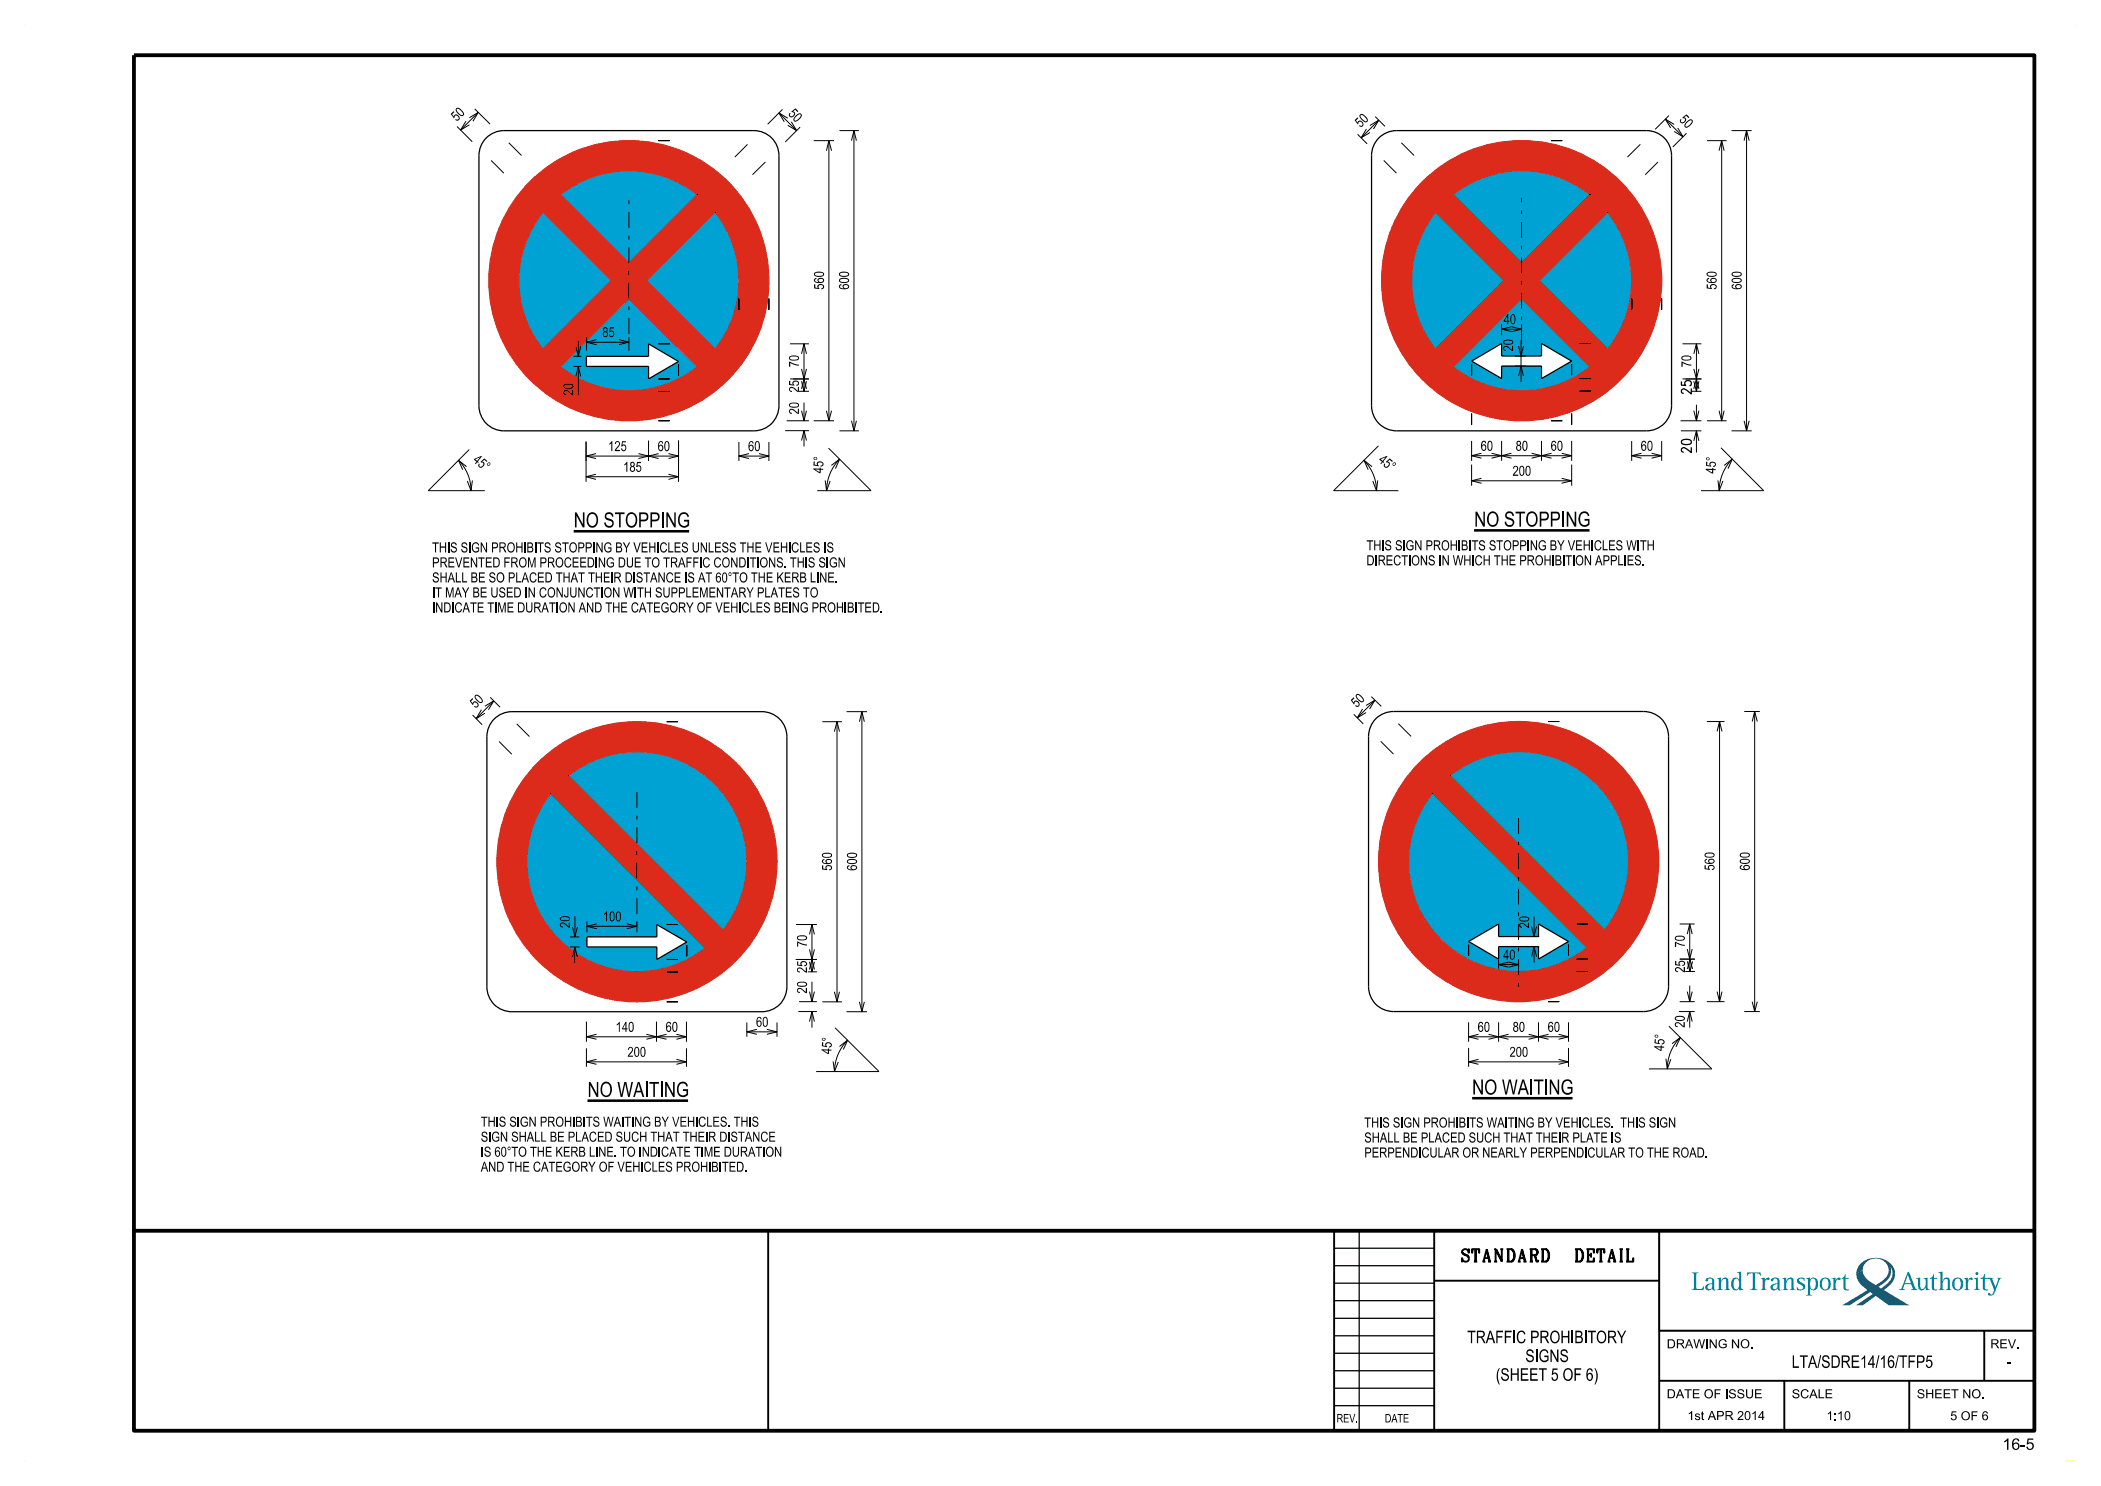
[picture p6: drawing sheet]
<svg xmlns="http://www.w3.org/2000/svg" width="420mm" height="297mm" viewBox="0 0 420 297" stroke-linecap="round" stroke-linejoin="round" font-family="sans-serif">
<g fill="#dc2a1b">
<path d="M97.7 56.1a28 28 0 0 0 56 0 28 28 0 0 0-56 0zM108.5 42.4l13.7 13.7-13.7 13.7a21.9 21.9 0 0 1 0-27.4zM129.3 56.1l13.6-13.7a22.1 22.1 0 0 1 0 27.4zM112 73.3l13.7-13.6 13.7 13.6a21.9 21.9 0 0 1-27.4 0zM112 38.9a22.1 22.1 0 0 1 27.4 0l-13.7 13.7z" fill-rule="evenodd"/>
<path d="M276.2 56.1a28 28 0 0 0 56 0 28 28 0 0 0-56 0zM286.9 42.4l13.7 13.7-13.7 13.7a22.1 22.1 0 0 1 0-27.4zM307.7 56.1l13.7-13.7a21.9 21.9 0 0 1 0 27.4zM290.5 73.3l13.7-13.6 13.7 13.6a21.9 21.9 0 0 1-27.4 0zM290.5 38.9a22.1 22.1 0 0 1 27.4 0l-13.7 13.7z" fill-rule="evenodd"/>
<path d="M99.3 172.2a28 28 0 0 0 56 0 28 28 0 0 0-56 0zM113.6 155a22 22 0 0 1 29.3 1.7 22 22 0 0 1 1.6 29.2zM110.1 158.5l30.9 30.9a22 22 0 0 1-29.2-1.6 22 22 0 0 1-1.7-29.3z" fill-rule="evenodd"/>
<path d="M275.6 172.2a28 28 0 0 0 56 0 28 28 0 0 0-56 0zM286.3 158.5l31 30.9a22 22 0 0 1-29.3-1.7 22 22 0 0 1-1.7-29.2zM289.9 155a22 22 0 0 1 29.2 1.6 22 22 0 0 1 1.7 29.3z" fill-rule="evenodd"/>
</g>
<g fill="#00a2d3">
<path d="M112 38.9a22.1 22.1 0 0 1 27.4 0l-13.7 13.7z" fill-rule="evenodd"/>
<path d="M129.3 56.1l13.6-13.7a22.1 22.1 0 0 1 0 27.4z" fill-rule="evenodd"/>
<path d="M108.5 42.4l13.7 13.7-13.7 13.7a21.9 21.9 0 0 1 0-27.4z" fill-rule="evenodd"/>
<path d="M112 73.3a21.9 21.9 0 0 0 27.4 0l-13.7-13.6zM117.2 71.2h12.4v-2.5l6 3.5-6 3.5v-2.5h-12.4z" fill-rule="evenodd"/>
<path d="M290.5 38.9a22.1 22.1 0 0 1 27.4 0l-13.7 13.7z" fill-rule="evenodd"/>
<path d="M307.7 56.1l13.7-13.7a21.9 21.9 0 0 1 0 27.4z" fill-rule="evenodd"/>
</g>
<path d="M290.5 73.3h.1" fill="none" stroke="#00a2d3" stroke-width=".25"/>
<g fill="#00a2d3">
<path d="M290.5 73.3a21.9 21.9 0 0 0 27.4 0l-13.7-13.6zM294.2 72.2l6-3.6v2.6h8v-2.6l6 3.6-6 3.5v-2.5h-8v2.5z" fill-rule="evenodd"/>
<path d="M286.9 42.4l13.7 13.7-13.7 13.7a22.1 22.1 0 0 1 0-27.4z" fill-rule="evenodd"/>
<path d="M289.9 155a22 22 0 0 1 29.2 1.6 22 22 0 0 1 1.7 29.3z" fill-rule="evenodd"/>
<path d="M303.6 175.7l13.7 13.7a22 22 0 0 1-13.7 4.8v-5h4v2.5l5.9-3.5-5.9-3.5v2.5h-4z" fill-rule="evenodd"/>
<path d="M286.3 158.5l17.3 17.2v11.5h-4v-2.5l-6 3.5 6 3.5v-2.5h4v5a22 22 0 0 1-19.8-12.5 22 22 0 0 1 2.5-23.2z" fill-rule="evenodd"/>
<path d="M113.6 155a22 22 0 0 1 29.3 1.7 22 22 0 0 1 1.6 29.2z" fill-rule="evenodd"/>
<path d="M110.1 158.5a22 22 0 0 0 1.7 29.3 22 22 0 0 0 29.2 1.6zM117.3 187.3h14v-2.5l6 3.5-6 3.5v-2.5h-14z" fill-rule="evenodd"/>
</g>
<path d="M26.8 11h379.9v275h-379.9zM26.8 246h379.9" fill="none" stroke="#000" stroke-width=".76" stroke-linecap="butt"/>
<path d="M153.6 246v40M266.7 246v40M286.7 256h45M286.7 246v40M331.7 246v40M331.7 266h75M331.7 276h75M356.7 276v10M381.7 276v10M396.7 266v10" fill="none" stroke="#000" stroke-width=".38"/>
<path d="M5 5h.1M414.9 5h.1M5 292h.1M415 292h-1.9" fill="none" stroke="#ff0" stroke-width=".2"/>
<path d="M266.7 260h20M266.7 256.5h20M266.7 253h20M266.7 249.5h20M271.7 246v40M331.7 246h75v20h-75zM266.7 277.5h20M266.7 274h20M266.7 270.5h20M266.7 267h20M266.7 263.5h20M266.7 280.9h20" fill="none" stroke="#000" stroke-width=".25"/>
<g fill="#008c95">
<path d="M338.2 254.3h1.4l-.3 .1-.2 .3v2.8l.1 .1h.9l.2-.1 .2-.4h.1v.7h-2.4l.4-.3v-2.8l-.1-.3z" fill-rule="evenodd"/>
<path d="M341 255.6l-.1 .3 .2 .2 .3-.1 .2-.5h.3l.3 .2 .1 .8-.6 .1a.71 .71 0 0 0-.8 .5 .71 .71 0 0 0 .5 .9 .71 .71 0 0 0 .9-.5l.2 .4 .6-.1-.4-.2-.1-1.9-.5-.4-.6 .1zM341.5 256.9l.8-.2v.5l-.2 .4-.5 .1-.2-.2-.1-.4z" fill-rule="evenodd"/>
<path d="M343.2 255.5l.8-.2v.7l.5-.6h.8l.2 .5v1.7l.4 .2h-1.2l.4-.3v-1.6l-.2-.3h-.3l-.3 .3-.3 .6v1l.4 .3h-1.2l.4-.2v-1.8z" fill-rule="evenodd"/>
<path d="M347.3 254.3l.8-.2v3.4l.4 .3-.8 .1-.1-.4-.1 .3-.4 .1a1.35 1.35 0 0 1-.8-2.2l.3-.3 .5-.1 .6 .5v-1.2zM346.9 255.6l-.3 .5v1.2a.51 .51 0 0 0 .7 .4 .51 .51 0 0 0 .3-.7l-.1-1.2-.3-.3z" fill-rule="evenodd"/>
<path d="M349.3 254.3h2.7v.7h-.1l-.3-.4-.8-.1v2.9l.2 .3 .4 .1h-1.6l.4-.1 .2-.2v-3l-.8 .1-.2 .4h-.1z" fill-rule="evenodd"/>
<path d="M352 255.5l.8-.2v.6l.5-.5h.4l-.1 .4-.5-.1-.3 .5v1.4l.4 .2h-1.2l.4-.2v-1.9z" fill-rule="evenodd"/>
<path d="M354.2 255.5l.9-.2 .5 .3 .1 2 .4 .2-.5 .1-.3-.4-.4 .4h-.5l-.4-.4a.92 .92 0 0 1 1.1-1h.2v-.6l-.2-.4h-.5l-.3 .6a.28 .28 0 0 1-.3-.2 .28 .28 0 0 1 .2-.4zM354.6 256.8l-.2 .3 .1 .4 .1 .2 .5-.1 .2-.4v-.5z" fill-rule="evenodd"/>
<path d="M356.3 255.5l.8-.2v.7l.3-.4 .3-.2h.7l.2 .5v1.6l.4 .3h-1.2l.3-.3v-1.7l-.1-.2h-.4l-.2 .3-.3 .6v1l.4 .3h-1.2l.4-.2v-1.9z" fill-rule="evenodd"/>
<path d="M359.3 255.7l.6-.4 .8 .1 .1 .6-.6-.5h-.4l-.2 .3 .2 .4 .8 .4 .3 .3v.5l-.4 .4-.4 .1-.9-.1v-.6l.6 .5h.4l.3-.3-.2-.4-1-.6z" fill-rule="evenodd"/>
<path d="M361 255.5l.4 .3v2.9l-.4 .3h1.3l-.5-.4v-1.1l.3 .3 .3 .1a1.35 1.35 0 0 0 .8-2.2l-.6-.4-.4 .1-.3 .3-.1-.4zM362.1 255.7l.1-.1a.79 .79 0 0 1 .8 1.1l-.2 .8a.52 .52 0 0 1-.7 .1 .52 .52 0 0 1-.2-.6v-.9z" fill-rule="evenodd"/>
<path d="M364.2 255.5l.7-.2a1.15 1.15 0 0 1 1.1 1.3h-.5l-.1-.8a.65 .65 0 0 0-.9-.1 .65 .65 0 0 0-.3 .8v.1h-.4l.1-.6z" fill-rule="evenodd"/>
<path d="M363.8 256.6h.4l.2 .8a.64 .64 0 0 0 .8 .2 .64 .64 0 0 0 .3-.8v-.2h.5l-.1 .6-.2 .4a1.11 1.11 0 0 1-1.3 .2 1.11 1.11 0 0 1-.6-1.2z" fill-rule="evenodd"/>
<path d="M366.1 255.5l.9-.2v.6l.2-.4 .4-.2a.29 .29 0 0 1 .3 .5 .28 .28 0 0 1-.5-.1l-.3 .2-.1 .5v1.2l.4 .2h-1.3l.4-.2v-1.9z" fill-rule="evenodd"/>
<path d="M368.8 254.6h.1v.8h.6v.2h-.6v1.8l.2 .3h.5v.2h-.6a.59 .59 0 0 1-.5-.8v-1.5h-.3v-.2l.5-.2z" fill-rule="evenodd"/>
<path d="M381.4 254.2l-1.2 3.2-.6 .4h1.2l-.4-.2 .3-.9h1.4l.3 .9-.4 .2h1.4l-.6-.6-1.2-3zM381.4 254.8l.6 1.7h-1.2z" fill-rule="evenodd"/>
<path d="M383 255.5l.9-.2v1.9l.2 .4h.3l.4-.3 .2-.6-.1-1-.4-.2 .8-.2v2.1l.5 .4-.8 .1v-.6l-.6 .6-.7-.1-.3-.6v-1.4z" fill-rule="evenodd"/>
<path d="M386.5 254.6h.1v.8h.7v.2h-.7v1.9l.3 .2h.4l-.1 .2-.7-.1-.3-.3v-1.9h-.4v-.2l.5-.2z" fill-rule="evenodd"/>
<path d="M387.5 254.3l.8-.2v1.9l.6-.6 .4-.1 .4 .2 .1 2.1 .4 .2h-1.3l.5-.3v-1.6l-.2-.3h-.3l-.3 .3-.3 .6v1.1l.4 .2h-1.2l.4-.2v-3z" fill-rule="evenodd"/>
<path d="M390.2 256.6h.5l.1 .8a.64 .64 0 0 0 .9 .2 .64 .64 0 0 0 .3-.8v-.2h.5l-.1 .6-.3 .4a1.11 1.11 0 0 1-1.3 .2 1.11 1.11 0 0 1-.6-1.2z" fill-rule="evenodd"/>
<path d="M390.6 255.7l.2-.3 .5-.1a1.15 1.15 0 0 1 1.2 1.3h-.5l-.2-.8a.62 .62 0 0 0-.7-.2 .62 .62 0 0 0-.4 .7v.3h-.5l.1-.6z" fill-rule="evenodd"/>
<path d="M392.6 255.5l.8-.2v.6l.2-.4 .5-.2a.27 .27 0 0 1 .2 .5 .27 .27 0 0 1-.5-.1l-.2 .2-.2 .5v1.2l.4 .2h-1.2l.4-.2v-1.9z" fill-rule="evenodd"/>
<path d="M394.6 255.5l.8-.2v2.3l.4 .2h-1.2l.4-.3v-1.7z" fill-rule="evenodd"/>
<path d="M396.6 254.6h.2v.8h1.2v.2h-1.2v1.9l.3 .2h.3l-.1 .2-.8-.2-.2-2.1h-.4v-.2l.6-.2z" fill-rule="evenodd"/>
<path d="M397.4 255.4l1.1 .1a.27 .27 0 0 0-.2 .2 .27 .27 0 0 0 .1 .3l.5 1.2 .6-1.5-.3-.3h1l-.5 .4-1.2 2.9-.4 .3-.5-.1-.2-.2 .1-.3a.28 .28 0 0 1 .3 .1 .28 .28 0 0 1 .1 .2l.4-.1 .3-.8-.8-2.1-.4-.1z" fill-rule="evenodd"/>
<circle cx="395.2" cy="254.5" r=".31"/>
</g>
<g fill="#171c8f">
<path d="M371.1 254.6l1.3-.7a3.6 3.6 0 0 0 2.7 2.9l.4-.3a3.4 3.4 0 0 0 2.1-2.6l.4 .2a3.7 3.7 0 0 1-2.2 2.9l-.3 .2 .5 .3 .8-.5a3 3 0 0 0 1.5-2.4h.5a4 4 0 0 1-2.2 3.2l5 3.1h-4l-2.6-1.9-2.6 1.9h-1.3l3.3-2.3-.5-.4-4.2 2.7h-1.4l5-3.1-.2-.2a3.8 3.8 0 0 1-2-3z" fill-rule="evenodd"/>
<path d="M372.1 252.4a4.3 4.3 0 0 1 6.6 1.4l.1 .8h-.5l-.1-.8-.3-.6 .1 .9-.4-.2a2.63 2.63 0 0 0-2.6-2.4 2.63 2.63 0 0 0-2.6 2.4l-1.3 .7 .3-1.3z" fill-rule="evenodd"/>
</g>
<g fill="none" stroke="#dc2a1b" stroke-width=".25">
<path d="M112 38.9a22.1 22.1 0 0 1 27.4 0l-13.7 13.7zM290.5 38.9a22.1 22.1 0 0 1 27.4 0l-13.7 13.7zM108.5 42.4l13.7 13.7-13.7 13.7a21.9 21.9 0 0 1 0-27.4zM129.3 56.1l13.6-13.7a22.1 22.1 0 0 1 0 27.4zM286.9 42.4l13.7 13.7-13.7 13.7a22.1 22.1 0 0 1 0-27.4zM307.7 56.1l13.7-13.7a21.9 21.9 0 0 1 0 27.4zM112 73.3l13.7-13.6 13.7 13.6a21.9 21.9 0 0 1-27.4 0zM290.5 73.3l13.7-13.6 13.7 13.6a21.9 21.9 0 0 1-27.4 0zM110.1 158.5l30.9 30.9a22 22 0 0 1-29.2-1.6 22 22 0 0 1-1.7-29.3zM113.6 155a22 22 0 0 1 29.3 1.7 22 22 0 0 1 1.6 29.2zM286.3 158.5l31 30.9a22 22 0 0 1-29.3-1.7 22 22 0 0 1-1.7-29.2zM289.9 155a22 22 0 0 1 29.2 1.6 22 22 0 0 1 1.7 29.3z"/>
<circle cx="125.7" cy="56.1" r="28"/>
<circle cx="304.2" cy="56.1" r="28"/>
<circle cx="127.3" cy="172.2" r="28"/>
<circle cx="303.6" cy="172.2" r="28"/>
</g>
<path d="M97.2 27.6l1.4-1 1-.4 1.1-.1h50a5 5 0 0 1 5 5v50a5 5 0 0 1-5 5h-50a5 5 0 0 1-5-5v-50l.3-1.7 .5-1zM275.6 27.6l.9-.7 1-.5 1.7-.3h50a5 5 0 0 1 5 5v50a5 5 0 0 1-5 5h-50a5 5 0 0 1-5-5v-50l.3-1.7 .4-1zM117.2 71.2h12.4v-2.5l6 3.5-6 3.5v-2.5h-12.4zM294.2 72.2l6-3.6v2.6h8v-2.6l6 3.6-6 3.5v-2.5h-8v2.5zM336.1 76.2v.8h.9a.61 .61 0 0 1 0-.8 .61 .61 0 0 1 .9 0 .61 .61 0 0 1 0 .8l-.2 .1M338.1 77.6v1.1l-1-.7a.59 .59 0 0 0-1 0l.1 .5 .4 .1M336.2 88a1.79 1.79 0 0 1 1.8 0l.1 .4a.9 .9 0 0 1-1.1 .5l-.8-.3zM338.1 89.4v1l-1-.7a.59 .59 0 0 0-1 .1l.1 .4 .4 .2M98.8 143.7l.9-.7 1-.5 1.6-.3h50a5 5 0 0 1 5 5v50a4.9 4.9 0 0 1-5 5h-50a4.9 4.9 0 0 1-5-5v-50l.3-1.6 .5-1zM275 143.6l.9-.6 1-.5 1.7-.3h50a4.9 4.9 0 0 1 5 5v50a4.9 4.9 0 0 1-5 5h-50a4.9 4.9 0 0 1-5-5v-50l.3-1.7 .4-1zM117.3 187.3h14v-2.5l6 3.5-6 3.5v-2.5h-14zM293.6 188.2l6-3.5v2.5h8v-2.5l5.9 3.5-5.9 3.5v-2.5h-8v2.5z" fill="none" stroke="#000" stroke-width=".25"/>
<g fill="#000">
<path d="M139.3 38.8h.2v.2h-.2z" fill-rule="evenodd"/>
<path d="M317.8 38.8h.1v.2h-.1z" fill-rule="evenodd"/>
<path d="M142.8 42.3h.2v.2h-.2z" fill-rule="evenodd"/>
<path d="M162.8 55.7l-.1 .3a1.28 1.28 0 0 0 2 .2 .63 .63 0 0 0-.6-.7 .63 .63 0 0 0-.6 .7l.2 .2a.47 .47 0 0 1-.5 0 .47 .47 0 0 1-.2-.6l.2-.1v-.1zM163.8 55.8a.43 .43 0 0 1 .5-.1 .43 .43 0 0 1 .2 .5 .42 .42 0 0 1-.6 .2 .42 .42 0 0 1-.1-.6z" fill-rule="evenodd"/>
<path d="M162.8 54.6a.59 .59 0 0 0 .7 .7h.6a.52 .52 0 0 0 .6-.4 .52 .52 0 0 0-.6-.6h-.7zM162.9 54.7a1.77 1.77 0 0 1 1.6 0v.1a1.2 1.2 0 0 1-1.6 0z" fill-rule="evenodd"/>
<path d="M162.7 56.8h.3v.7l.5 .1a.65 .65 0 0 1 .4-.9 .65 .65 0 0 1 .8 .4l-.1 .6-.4 .1v-.2l.3-.2a.42 .42 0 0 0-.5-.5 .42 .42 0 0 0-.3 .6l.1 .3-1.1-.2z" fill-rule="evenodd"/>
<path d="M167.9 56.9l-.2 .5a1.46 1.46 0 0 0 2 0 .63 .63 0 0 0-.6-.6 .63 .63 0 0 0-.6 .7l.2 .1a.46 .46 0 0 1-.5 0 .46 .46 0 0 1-.2-.5l.2-.1v-.2zM168.7 57.2a.42 .42 0 0 1 .5-.3 .42 .42 0 0 1 .2 .6 .45 .45 0 0 1-.5 .1 .45 .45 0 0 1-.2-.4z" fill-rule="evenodd"/>
<path d="M167.9 55.7a.48 .48 0 0 0-.1 .6 .48 .48 0 0 0 .5 .2 1.09 1.09 0 0 0 1.5-.4 1.41 1.41 0 0 0-1.9-.4zM168 55.9a1.37 1.37 0 0 1 1.5 .2 1.2 1.2 0 0 1-1.6 0z" fill-rule="evenodd"/>
<path d="M167.8 54.6a.57 .57 0 0 0 .1 .6 .57 .57 0 0 0 .6 .1h.6a.52 .52 0 0 0 .7-.4 .52 .52 0 0 0-.7-.6h-.9zM168.1 54.6a1.35 1.35 0 0 1 1.4 .2 1.2 1.2 0 0 1-1.6 0z" fill-rule="evenodd"/>
<path d="M321.3 42.3h.2v.2h-.2z" fill-rule="evenodd"/>
<path d="M341.3 55.7l-.2 .3a1.28 1.28 0 0 0 2.1 .2 .63 .63 0 0 0-.7-.7 .63 .63 0 0 0-.6 .7l.2 .2a.47 .47 0 0 1-.5 0 .47 .47 0 0 1-.1-.6l.2-.1v-.1zM342.2 55.8a.43 .43 0 0 1 .5-.1 .43 .43 0 0 1 .2 .5 .42 .42 0 0 1-.5 .2 .42 .42 0 0 1-.2-.6z" fill-rule="evenodd"/>
<path d="M341.2 54.6a.6 .6 0 0 0 .1 .6 .6 .6 0 0 0 .7 .1h.5a.52 .52 0 0 0 .7-.4 .52 .52 0 0 0-.6-.6h-.8zM341.4 54.7a1.77 1.77 0 0 1 1.6 0v.1a1.24 1.24 0 0 1-1.7 0z" fill-rule="evenodd"/>
<path d="M341.2 56.8h.2v.7l.5 .1a.64 .64 0 0 1 .3-.8 .64 .64 0 0 1 .9 .2l.1 .5-.6 .3v-.2l.3-.1a.4 .4 0 0 0-.4-.6 .4 .4 0 0 0-.3 .7v.2l-1-.2z" fill-rule="evenodd"/>
<path d="M346.3 56.9l-.2 .4a1.17 1.17 0 0 0 1.7 .5 .55 .55 0 0 0 .3-.8 .55 .55 0 0 0-.8-.2 .45 .45 0 0 0-.4 .3 .45 .45 0 0 0 .2 .5 .47 .47 0 0 1-.5 0 .47 .47 0 0 1-.1-.5l.2-.1-.1-.2zM347.1 57.2a.45 .45 0 0 1 .5-.2 .45 .45 0 0 1 .3 .4 .47 .47 0 0 1-.5 .2 .47 .47 0 0 1-.3-.4z" fill-rule="evenodd"/>
<path d="M346.3 55.7a.48 .48 0 0 0-.1 .6 .48 .48 0 0 0 .6 .2 .95 .95 0 0 0 1.4-.6 1.66 1.66 0 0 0-1.9-.2zM346.4 55.9a1.37 1.37 0 0 1 1.6 .2 1.2 1.2 0 0 1-1.6 0z" fill-rule="evenodd"/>
<path d="M346.2 54.6a.57 .57 0 0 0 .1 .6 .57 .57 0 0 0 .6 .1h.6a.52 .52 0 0 0 .7-.4 .52 .52 0 0 0-.6-.6h-.8zM346.5 54.6l1.2-.1 .3 .3a1.2 1.2 0 0 1-1.6 0z" fill-rule="evenodd"/>
<path d="M112.8 76.9a.53 .53 0 0 0-.1 .7 .53 .53 0 0 0 .7 .1h.6a.54 .54 0 0 0 .7-.6 .54 .54 0 0 0-.8-.4zM112.8 77.1a1.78 1.78 0 0 1 1.6 0v.1a1.2 1.2 0 0 1-1.6 0z" fill-rule="evenodd"/>
<path d="M112.8 78.1a1.39 1.39 0 0 1 1.6 .6v-.8h.2v1.1l-.6-.3a.85 .85 0 0 0-1.2-.4l.1 .4 .3 .1v.1a.5 .5 0 0 1-.6-.2 .5 .5 0 0 1 .2-.6z" fill-rule="evenodd"/>
<path d="M157.7 72.3l1.2 .5 .8 .1v.2l-1-.2-.7-.4v.8h-.3z" fill-rule="evenodd"/>
<path d="M157.8 71.3a.65 .65 0 0 0 .2 .7 .65 .65 0 0 0 .7 .1h.4a.52 .52 0 0 0 .5-.2 .52 .52 0 0 0 0-.6l-1.1-.3zM158 71.4a1.77 1.77 0 0 1 1.5 0l.1 .2a1.24 1.24 0 0 1-1.7 0z" fill-rule="evenodd"/>
<path d="M157.7 76.1h.3v.7l.5 .1a.61 .61 0 0 1 .6-.8 .61 .61 0 0 1 .5 .9l-.4 .1v-.2l.3-.1a.4 .4 0 0 0-.5-.6 .4 .4 0 0 0-.2 .7v.2l-1.1-.2z" fill-rule="evenodd"/>
<path d="M157.9 77.5a1.46 1.46 0 0 1 1.6 .6v-.8h.2v1.1l-.4-.2a1.27 1.27 0 0 0-1.3-.6l-.1 .4 .4 .1v.2l-.5-.3z" fill-rule="evenodd"/>
<path d="M300.5 68.2a.6 .6 0 0 0 .2 .6 .6 .6 0 0 0 .6 .1h.5a.52 .52 0 0 0 .7-.4 .52 .52 0 0 0-.6-.6h-.7zM300.7 68.3a1.77 1.77 0 0 1 1.6 0v.1a1.24 1.24 0 0 1-1.6 0z" fill-rule="evenodd"/>
<path d="M300.6 69.2a1.42 1.42 0 0 1 1.7 .7v-.8h.2v1.1l-.6-.3a.89 .89 0 0 0-1.2-.4v.3l.4 .2v.1a.51 .51 0 0 1-.6-.3 .51 .51 0 0 1 .1-.6z" fill-rule="evenodd"/>
<path d="M336.1 72.3l1.2 .5 .8 .1v.2l-1-.2-.7-.4v.8h-.3z" fill-rule="evenodd"/>
<path d="M336.2 71.2a.54 .54 0 0 0 0 .7 .54 .54 0 0 0 .7 .2h.6a.51 .51 0 0 0 .6-.5 .51 .51 0 0 0-.6-.5h-.7zM336.4 71.4a1.74 1.74 0 0 1 1.5 0v.2a1.2 1.2 0 0 1-1.6 0z" fill-rule="evenodd"/>
<path d="M157.8 80.7a.58 .58 0 0 0 .1 .7 .58 .58 0 0 0 .6 .1h.6a.54 .54 0 0 0 .6-.6 .54 .54 0 0 0-.8-.4h-.8zM158 80.9a1.37 1.37 0 0 1 1.6 .1 1.27 1.27 0 0 1-1.7 .1z" fill-rule="evenodd"/>
<path d="M157.9 81.8a1.32 1.32 0 0 1 1.5 .7l.1-.8h.2v1.1l-.6-.3a.91 .91 0 0 0-1.2-.4l.1 .3 .3 .1v.2l-.5-.3z" fill-rule="evenodd"/>
<path d="M110 158.5h.2v.1h-.2z" fill-rule="evenodd"/>
<path d="M113.6 154.9h.1v.2h-.1z" fill-rule="evenodd"/>
<path d="M286.3 158.4h.1v.2h-.1z" fill-rule="evenodd"/>
<path d="M164.4 171.8l-.1 .4a1.28 1.28 0 0 0 2 .1 .63 .63 0 0 0-.6-.6 .63 .63 0 0 0-.6 .7l.2 .1a.46 .46 0 0 1-.6 0 .46 .46 0 0 1-.1-.6h.2v-.2zM165.3 171.9a.43 .43 0 0 1 .6-.1 .43 .43 0 0 1 .2 .5 .42 .42 0 0 1-.6 .2 .42 .42 0 0 1-.2-.6z" fill-rule="evenodd"/>
<path d="M164.4 170.6a.54 .54 0 0 0 0 .7 .54 .54 0 0 0 .7 .1h.6a.51 .51 0 0 0 .6-.4 .51 .51 0 0 0-.6-.6h-.7zM164.5 170.8a1.74 1.74 0 0 1 1.6 0v.2a1.2 1.2 0 0 1-1.6 0z" fill-rule="evenodd"/>
<path d="M164.3 173h.3v.6l.5 .1a.6 .6 0 0 1 .6-.8 .6 .6 0 0 1 .5 .9l-.4 .2v-.3l.3-.1a.41 .41 0 0 0-.5-.5 .41 .41 0 0 0-.2 .6l-.1 .2-1-.1z" fill-rule="evenodd"/>
<path d="M169.4 173.1l-.1 .3a1.25 1.25 0 0 0 2 .2 .63 .63 0 0 0-.6-.7 .63 .63 0 0 0-.6 .7l.2 .2a.47 .47 0 0 1-.5-.1 .47 .47 0 0 1-.2-.5l.2-.1v-.2zM170.2 173.3a.44 .44 0 0 1 .6-.2 .44 .44 0 0 1 .3 .5 .46 .46 0 0 1-.5 .1 .46 .46 0 0 1-.4-.4z" fill-rule="evenodd"/>
<path d="M169.4 171.9a.48 .48 0 0 0 0 .6 .48 .48 0 0 0 .5 .2 .95 .95 0 0 0 1.4-.7 1.66 1.66 0 0 0-1.9-.1zM169.5 172.1a1.4 1.4 0 0 1 1.6 .1 1.2 1.2 0 0 1-1.6 0z" fill-rule="evenodd"/>
<path d="M169.4 170.6a.49 .49 0 0 0 0 .6 .49 .49 0 0 0 .5 .2 1.08 1.08 0 0 0 1.4-.4 1.03 1.03 0 0 0-1.2-.6zM169.7 170.7h1.1l.3 .3a1.2 1.2 0 0 1-1.6 0z" fill-rule="evenodd"/>
<path d="M340.9 171.8l-.2 .3a1.1 1.1 0 0 0 1.7 .5 .54 .54 0 0 0 .3-.8 .54 .54 0 0 0-.8-.2 .44 .44 0 0 0-.4 .4 .44 .44 0 0 0 .2 .5 .46 .46 0 0 1-.5-.1 .46 .46 0 0 1-.2-.5l.2-.1v-.1zM341.8 171.9l.5-.1a.32 .32 0 0 1 .2 .5 .32 .32 0 0 1-.4 .1l-.4-.1z" fill-rule="evenodd"/>
<path d="M340.8 170.7a.65 .65 0 0 0 .2 .7 .65 .65 0 0 0 .7 0h.4a.54 .54 0 0 0 .6-.6 .54 .54 0 0 0-.7-.4h-.9zM341 170.8a1.77 1.77 0 0 1 1.5 0l.1 .1a1.24 1.24 0 0 1-1.7 0z" fill-rule="evenodd"/>
<path d="M340.7 172.9h.3v.7h.5a.6 .6 0 0 1 .7-.7 .6 .6 0 0 1 .4 .8l-.4 .2v-.2a.34 .34 0 0 0 .4-.4 .34 .34 0 0 0-.5-.2 .35 .35 0 0 0-.4 .2 .35 .35 0 0 0 .1 .4v.2l-1.1-.2z" fill-rule="evenodd"/>
<path d="M347.9 173l-.1 .4a1.28 1.28 0 0 0 2 .1 .63 .63 0 0 0-.7-.6 .63 .63 0 0 0-.6 .7l.3 .1a.46 .46 0 0 1-.6 0 .46 .46 0 0 1-.1-.6h.2v-.2zM348.8 173.1a.43 .43 0 0 1 .6-.1 .43 .43 0 0 1 .2 .5 .42 .42 0 0 1-.6 .2 .42 .42 0 0 1-.2-.6z" fill-rule="evenodd"/>
<path d="M347.8 171.9a.57 .57 0 0 0 .1 .6 .57 .57 0 0 0 .7 .2h.5a.52 .52 0 0 0 .7-.5 .52 .52 0 0 0-.6-.5l-.7-.1zM348.1 171.9h1.2l.3 .3a1.2 1.2 0 0 1-1.6 0z" fill-rule="evenodd"/>
<path d="M347.9 170.6a.53 .53 0 0 0 0 .7 .53 .53 0 0 0 .7 .1h.5a.54 .54 0 0 0 .7-.6 .54 .54 0 0 0-.8-.4zM348 170.8a1.78 1.78 0 0 1 1.6 0v.1a1.2 1.2 0 0 1-1.6 0z" fill-rule="evenodd"/>
<path d="M112 183.4a.66 .66 0 0 0 .2 .7 .66 .66 0 0 0 .7 0h.4a.54 .54 0 0 0 .6-.6 .54 .54 0 0 0-.7-.4l-.9 .1zM112.2 183.5a1.37 1.37 0 0 1 1.6 .1 1.24 1.24 0 0 1-1.7 0z" fill-rule="evenodd"/>
<path d="M112.1 184.5a1.46 1.46 0 0 1 1.6 .6v-.7h.2v1l-.4-.1a1.27 1.27 0 0 0-1.3-.7l-.1 .4 .4 .2v.2a.51 .51 0 0 1-.5-.3 .51 .51 0 0 1 .1-.6z" fill-rule="evenodd"/>
<path d="M159.3 188.2l2 .6v.2l-1-.2-.7-.4v.8h-.3z" fill-rule="evenodd"/>
<path d="M159.3 196.5a.58 .58 0 0 0 .2 .6 .58 .58 0 0 0 .6 .1h.6a.55 .55 0 0 0 .7-.6 .55 .55 0 0 0-.9-.4l-.8 .1zM159.5 196.6a1.36 1.36 0 0 1 1.6 .1 1.29 1.29 0 0 1-1.6 .1z" fill-rule="evenodd"/>
<path d="M159.3 187.2a.58 .58 0 0 0 .2 .6 .58 .58 0 0 0 .6 .2l.6-.1a.55 .55 0 0 0 .7-.5 .55 .55 0 0 0-.9-.5l-.7 .1zM159.5 187.3a1.77 1.77 0 0 1 1.6 0v.2a1.24 1.24 0 0 1-1.6 0z" fill-rule="evenodd"/>
<path d="M159.3 192.2h.3v.6l.5 .1a.61 .61 0 0 1 .6-.8 .61 .61 0 0 1 .5 .9l-.4 .1v-.2l.2-.1a.4 .4 0 0 0-.4-.5 .4 .4 0 0 0-.2 .6v.2l-1.1-.1z" fill-rule="evenodd"/>
<path d="M159.5 193.5a1.34 1.34 0 0 1 1.5 .6l.1-.7h.2v1l-.4-.1a1 1 0 0 0-1.4-.6l.1 .4 .3 .1v.2l-.6-.3z" fill-rule="evenodd"/>
<path d="M159.5 197.6a1.34 1.34 0 0 1 1.5 .6l.1-.8h.2v1.1l-.4-.1a1.23 1.23 0 0 0-1.3-.7l-.1 .4 .4 .2v.2l-.6-.3z" fill-rule="evenodd"/>
<path d="M303.7 183.4a.57 .57 0 0 0 .2 .7 .57 .57 0 0 0 .6 .1h.5a.52 .52 0 0 0 .7-.5 .52 .52 0 0 0-.6-.5h-.7zM304 183.4h1.2l.3 .3a1.2 1.2 0 0 1-1.6 0z" fill-rule="evenodd"/>
<path d="M303.8 184.5a1.39 1.39 0 0 1 1.6 .7v-.8h.3v1.1l-.6-.3a.85 .85 0 0 0-1.2-.4v.3l.4 .1-.1 .3a.52 .52 0 0 1-.5-.4 .52 .52 0 0 1 .1-.6z" fill-rule="evenodd"/>
<path d="M334.8 188.2l2 .6v.3l-1-.3-.7-.3v.8h-.3z" fill-rule="evenodd"/>
<path d="M334.9 187.2a.53 .53 0 0 0 0 .7 .53 .53 0 0 0 .7 .1h.5a.55 .55 0 0 0 .7-.6 .55 .55 0 0 0-.8-.4zM335 187.4a1.74 1.74 0 0 1 1.6 0v.1a1.2 1.2 0 0 1-1.6 0z" fill-rule="evenodd"/>
<path d="M334.9 192.1h.2v.6l.5 .1a.6 .6 0 0 1 .6-.8 .6 .6 0 0 1 .5 .9l-.4 .2v-.2l.3-.1a.41 .41 0 0 0-.4-.6 .41 .41 0 0 0-.3 .7v.1l-1-.1z" fill-rule="evenodd"/>
<path d="M335 193.4a1.39 1.39 0 0 1 1.6 .7v-.8h.2v1l-.4-.1a1.27 1.27 0 0 0-1.3-.6v.3l.3 .2v.2l-.4-.2a.47 .47 0 0 1 0-.7z" fill-rule="evenodd"/>
<path d="M334.9 203.2a.48 .48 0 0 0 0 .6 .48 .48 0 0 0 .5 .2 1.09 1.09 0 0 0 1.4-.5 1.41 1.41 0 0 0-1.9-.3zM335 203.4a1.4 1.4 0 0 1 1.6 .1 1.2 1.2 0 0 1-1.6 0z" fill-rule="evenodd"/>
<path d="M334.9 204.4a1.46 1.46 0 0 1 1.6 .7v-.8h.3v1l-.5-.1a1.25 1.25 0 0 0-1.2-.6l-.1 .3 .4 .2v.2l-.6-.3z" fill-rule="evenodd"/>
<circle cx="289.9" cy="155" r=".13"/>
</g>
<path d="M125.7 66.7v-27.2M304.2 68.8v-29.3M127.3 158.3v27M303.6 163.5v33.7" fill="none" stroke="#000" stroke-width=".2" stroke-dasharray="3.2 1.6 .8 1.6" stroke-linecap="butt"/>
<g fill="none" stroke="#000" stroke-width=".2">
<path d="M91.4 25.3l3 3M93.1 24.2l-1 1.8 1.7-1.1M93.8 23.5l1.8-1-1.1 1.7M94.9 21.8l3.1 3M95.6 22.5l-3.5 3.5M98.2 32.1l2.5 2.5M101.7 28.5l2.5 2.6M131.6 28.1h2.2zM149.4 28.9l-2.5 2.5M153 32.4l-2.6 2.5M155.7 22.6l3.5 3.5M156.4 21.9l-2.9 2.9"/>
<path d="M157.5 23.6l-1.8-1 1.1 1.7M158.2 24.3l1 1.8-1.7-1.1M159.9 25.4l-2.9 3M162.7 28.1h4M165.2 30.1l.5-2 .5 2M165.7 28.1v56M167.8 26.1h3.9M170.2 28.1l.5-2 .5 2M170.7 26.1v60M271.4 26.8l1.9 1.9M273.2 25.8l-1.1 1.7 1.8-1M274.9 23.3l2 2"/>
<path d="M275.6 24l-3.5 3.5M275.6 24l-1 1.8M275.6 24l-1.7 1.1M276.6 32.1l2.6 2.5M280.1 28.5l2.6 2.6M310.1 28.1h2.1zM327.9 28.9l-2.6 2.5M331.4 32.4l-2.5 2.5M332.9 23.8l3.5 3.5M333.6 23.1l-2.7 2.8M334.7 24.9l-1.8-1.1 1.1 1.8M335.4 25.6l1 1.7-1.7-1"/>
<path d="M337.1 26.6l-2.7 2.8M341.2 28.1h4M343.6 30.1l.6-2 .5 2M344.2 28.1v56M346.1 26.1h4.1M348.7 28.1l.4-2 .6 2M349.1 26.1v60M147.7 59.7v2.2zM153.7 59.7v2.2zM326.2 59.7v2.2zM332.2 59.7v2.2zM114.6 71.2h1.6"/>
<path d="M114.6 73.2h1.6M115.1 75.2l.5-2 .5 2M115.1 69.2l.5 2 .5-2M115.6 68v3.2M115.6 73.2v5.9M117.3 67.4v2.7M117.3 68.4h8.4M119.3 67.9l-2 .5 2 .5M123.7 67.9l2 .5-2 .5M125.7 67.4v2.7M131.6 68.7h2.2zM131.6 75.7h2.2z"/>
<path d="M131.6 78.2h2.2zM135.6 72.8v2.2zM157.9 75.7h3.8M157.9 68.7h3.8M159.7 78.2h2M160.2 76.2l.5 2 .5-2M160.2 73.7l.5 2 .5-2M160.2 77.7l.5-2 .5 2M160.2 70.7l.5-2 .5 2M160.7 68.7v9.5M294.2 72.8v2.2zM300.2 65.8h4"/>
<path d="M300.2 64.8v2.2M302.2 65.3l2 .5-2 .5M302.2 65.3l-2 .5 2 .5M302.9 71.2h2.1M302.9 73.2h2.1M303.6 69.2l.5 2 .5-2M303.6 75.2l.5-2 .5 2M304.1 68v8.4M304.2 64.8v2.3M314.2 72.8v2.2zM315.8 68.6h2.2zM315.8 75.7h2.2z"/>
<path d="M315.8 78.2h2.2zM336.3 75.7h3.8M336.3 68.7h3.8M338.1 78.2h2M338.6 77.7l.5-2 .5 2M338.6 70.7l.5-2 .5 2M338.6 76.2l.5 2 .5-2M338.6 73.7l.5 2 .5-2M339.1 68.7v9.5M91.7 92a8.5 8.5 0 0 1 2.5 6.1M93.3 93.3l-1.6-1.3 .8 1.9M93.8 89.8l-8.2 8.3h11.3"/>
<path d="M94.4 96l-.2 2.1-.8-2M117.2 91.2h18.4M117.2 88.3v8M117.2 95.3h18.4M119.1 90.7l-1.9 .5 1.9 .4M119.1 94.8l-1.9 .5 1.9 .5M127.6 90.7l2 .5-2 .4M129.6 88v4.1M131.6 84.1h2.2zM131.7 90.7l-2.1 .5 2.1 .4M133.6 90.7l2 .5-2 .4M133.6 94.8l2 .5-2 .5"/>
<path d="M135.6 88v8.3M147.7 91.2h6M147.7 88.3v3.8M149.7 90.7l-2 .5 2 .4M151.7 90.7l2 .5-2 .4M153.7 88.3v3.8M157 86.1h4.7M157.3 84.1h4.4M160.2 82.1l.5 2 .5-2M160.2 88l.5-1.9 .5 1.9M160.7 80.5v3.6M160.7 86.1v3.1"/>
<path d="M162.7 84.1h4M165 96l.2 2.1 .7-2M165.2 82.1l.5 2 .5-2M165.6 89.6l8.5 8.5h-10.7M166.2 93l1.7-1.2-.9 1.9M167.8 86.1h3.9M167.9 91.8a9.1 9.1 0 0 0-2.7 6.3M170.2 84.1l.5 2 .5-2M272.7 92a8.7 8.7 0 0 1 2.5 6.1M274.3 93.3l-1.6-1.3 .8 1.9M275.4 96l-.2 2.1-.8-2M275.6 89.1l-9 9h12.9"/>
<path d="M294.2 82.7v2.2zM294.2 91.1h20M294.2 88.1v4M294.2 92.8v4.3M294.2 96.1h20M296.2 90.6l-2 .5 2 .5M296.2 95.6l-2 .5 2 .5M298.2 90.6l2 .5-2 .5M300.2 88.1v4M302.2 90.6l-2 .5 2 .5M306.2 90.6l2 .5-2 .5M308.2 88.1v4"/>
<path d="M310.1 84.1h2.1zM310.2 90.6l-2 .5 2 .5M312.2 90.6l2 .5-2 .5M312.2 95.6l2 .5-2 .5M314.2 82.7v2.2zM314.2 88.1v4M314.2 92.8v4.3M326.2 91.1h6M326.2 88.2v3.9M328.2 90.6l-2 .5 2 .5M330.2 90.6l2 .5-2 .5M332.2 88.2v3.9"/>
<path d="M336 84.1h4.1M336 86.1h4.1M338.6 88.1l.5-2 .5 2M338.6 82.1l.5 2 .5-2M339.1 80.9v3.2M339.1 86.1v4.3M341.2 84.1h4M343.4 96l.3 2.1 .7-2M343.6 82.1l.6 2 .5-2M344 89.5l8.6 8.6h-12.6M344.7 93l1.6-1.2-.9 1.9M346.1 86.1h4.1"/>
<path d="M346.3 91.8a9.1 9.1 0 0 0-2.6 6.3M348.7 84.1l.4 2 .6-2M98 139.4l2 2M274.1 139.2l2 2M274.8 139.9l-3.5 3.6M274.8 139.9l-1 1.8M274.8 139.9l-1.7 1.1M94.5 142.9l1.9 1.9M96.2 141.8l-1 1.8 1.7-1M98.7 140.1l-3.5 3.5M98.7 140.1l-1.8 1M98.7 140.1l-1.1 1.7"/>
<path d="M99.8 148.2l2.5 2.5M103.3 144.7l2.5 2.5M133.3 144.2h2.2zM164.4 144.2h3.9M166.8 146.2l.5-2 .5 2M167.3 144.2v56M169.2 142.2h4.1M171.8 144.2l.5-2 .5 2M172.3 142.2v60M270.6 142.8l1.9 1.9M272.4 141.7l-1.1 1.8 1.8-1.1M276 148.2l2.6 2.5"/>
<path d="M279.5 144.6l2.6 2.6M309.5 144.2h2.1zM341.2 144.2h3.5M343.3 146.2l.4-2 .5 2M343.7 144.2v56M348.7 142.2h3.1M350.3 144.2l.5-2 .5 2M350.8 142.2v60M113.9 187.3h1.9M113.9 189.3h1.9M114.4 191.3l.5-2 .5 2M114.4 185.3l.5 2 .5-2"/>
<path d="M114.9 183.1v4.2M114.9 189.3v3.2M117.3 184.1v2.2M117.3 185.1h10M119.3 184.6l-2 .5 2 .5M125.3 184.6l2 .5-2 .5M127.3 184.1v2.2M133.3 191.8h2.2zM133.3 184.8h2.2zM133.3 194.3h2.2zM137.3 188.9v2.2zM159.1 191.8h4.2"/>
<path d="M159.1 184.8h4.2M161.5 194.2h1.8M161.8 192.2l.5 2 .5-2M161.8 198.2l.5 2 .5-2M161.8 189.8l.5 2 .5-2M161.8 193.8l.5-2 .5 2M161.8 186.8l.5-2 .5 2M162.3 184.8v9.4M162.3 196.2v4M166.8 198.2l.5 2 .5-2M293.6 188.8v2.2zM299.6 191.8v1.8"/>
<path d="M299.6 192.8h4M301.6 192.3l-2 .5 2 .5M301.6 192.3l2 .5-2 .5M303.6 191.8v1.7M304.9 187.2h2.8M304.9 189.2h2.8M306.2 185.2l.5 2 .5-2M306.2 191.2l.5-2 .5 2M306.7 183.2v4M306.7 189.2v3.2M313.5 188.8v2.2zM315.2 184.7h2.2z"/>
<path d="M315.2 191.7h2.2zM315.2 194.2h2.2zM335.8 191.7h3M335.8 184.7h3M336.9 194.2h1.9M337.3 186.7l.5-2 .5 2M337.3 198.2l.5 2 .5-2M337.3 189.7l.5 2 .5-2M337.3 192.2l.5 2 .5-2M337.3 193.7l.5-2 .5 2M337.8 184.7v7M337.8 197v3.2"/>
<path d="M337.8 191.7v2.5M343.3 198.2l.4 2 .5-2M117.2 204.2v4M117.2 209.5v3.7M117.2 207.2h20M117.2 212.2h20M119.2 206.7l-2 .5 2 .5M119.2 211.7l-2 .5 2 .5M129.2 206.7l2 .5-2 .5M131.2 204.2v4M133.2 206.7l-2 .5 2 .5M133.3 200.2h2.2z"/>
<path d="M135.2 206.7l2 .5-2 .5M135.2 211.7l2 .5-2 .5M137.2 204.2v4M137.2 209.5v3.7M149.3 204.4v2.8M149.3 206.2h6M151.3 205.7l-2 .5 2 .5M153.3 205.7l2 .5-2 .5M155.3 204.4v2.8M159.6 202.2h3.7M159.7 200.2h3.6M161.8 204.2l.5-2 .5 2"/>
<path d="M162.3 202.2v3.2M164.4 200.2h3.9M166.5 212.2l.3 2 .8-1.9M166.9 205.4l8.8 8.8h-12.5M167.8 209.2l1.6-1.3-.8 1.9M169.2 202.2h4.1M169.4 207.9a9 9 0 0 0-2.6 6.3M171.8 200.2l.5 2 .5-2M293.6 207.2h19.9M293.6 212.2h19.9M293.6 204.3v3.9M293.6 209.4v3.8"/>
<path d="M295.6 206.7l-2 .5 2 .5M295.6 211.7l-2 .5 2 .5M297.6 206.7l2 .5-2 .5M299.6 204.3v3.9M301.6 206.7l-2 .5 2 .5M305.6 206.7l2 .5-2 .5M307.6 204.3v3.9M309.5 200.2h2.1zM309.6 206.7l-2 .5 2 .5M311.6 206.7l1.9 .5-1.9 .5M311.6 211.7l1.9 .5-1.9 .5M313.5 204.3v3.9"/>
<path d="M313.5 209.4v3.8M333 211.6l.3 2 .7-1.9M333.6 205.1l8.6 8.5h-12.6M334.3 208.6l1.6-1.2-.9 1.8M335.6 202.2h3.2M335.8 200.2h3M335.9 207.4a8.7 8.7 0 0 0-2.6 6.2M337.3 204.2l.5-2 .5 2M337.8 202.2v3.2M341.2 200.2h3.5M348.7 202.2h3.1M350.3 200.2l.5 2 .5-2"/>
</g>
<path d="M114.7 106.2h23.1M294.7 106h23M117.4 220h20.1M294.3 219.5h20.1" fill="none" stroke="#000" stroke-width=".51"/>
<g font-size="3">
<text x="114.7" y="105.4">NO STOPPING</text>
<text x="294.7" y="105.3">NO STOPPING</text>
<text x="117.4" y="219.2">NO WAITING</text>
<text x="294.3" y="218.8">NO WAITING</text>
</g>
<g font-size="2.5">
<text x="292.3" y="252.2">STANDARD</text>
<text x="313.9" y="252.2">DETAIL</text>
<text x="293.3" y="268.5">TRAFFIC PROHIBITORY</text>
<text x="299" y="276">(SHEET 5 OF 6)</text>
<text x="304.9" y="272.2">SIGNS</text>
<text x="358.2" y="273.4">LTA/SDRE14/16/TFP5</text>
<text x="401.2" y="273.4">-</text>
</g>
<text font-size="2.3" x="400.3" y="289.8">16-5</text>
<g font-size="2">
<text x="157.4" y="22.9" transform="rotate(45 157.4 22.9)">50</text>
<text x="91.3" y="24.4" transform="rotate(-45 91.3 24.4)">50</text>
<text x="272" y="25.6" transform="rotate(-45 272 25.6)">50</text>
<text x="335.5" y="24.1" transform="rotate(45 335.5 24.1)">50</text>
<text x="300.6" y="64.8">40</text>
<text x="120.4" y="67.4">85</text>
<text x="94.4" y="92.2" transform="rotate(39 94.4 92.2)">45°</text>
<text x="121.6" y="90.2">125</text>
<text x="124.6" y="94.3">185</text>
<text x="131.5" y="90.2">60</text>
<text x="149.5" y="90.2">60</text>
<text x="164.5" y="94.6" transform="rotate(-87 164.5 94.6)">45°</text>
<text x="275.4" y="92.2" transform="rotate(39 275.4 92.2)">45°</text>
<text x="296" y="90.1">60</text>
<text x="302.4" y="95.1">200</text>
<text x="303" y="90.1">80</text>
<text x="310" y="90.1">60</text>
<text x="328" y="90.1">60</text>
<text x="342.9" y="94.7" transform="rotate(-88 342.9 94.7)">45°</text>
<text x="86.4" y="113.4">PREVENTED FROM PROCEEDING DUE TO TRAFFIC CONDITIONS. THIS SIGN</text>
<text x="86.4" y="110.4">THIS SIGN PROHIBITS STOPPING BY VEHICLES UNLESS THE VEHICLES IS</text>
<text x="273.2" y="113">DIRECTIONS IN WHICH THE PROHIBITION APPLIES.</text>
<text x="273.2" y="110">THIS SIGN PROHIBITS STOPPING BY VEHICLES WITH</text>
<text x="86.4" y="119.4">IT MAY BE USED IN CONJUNCTION WITH SUPPLEMENTARY PLATES TO</text>
<text x="86.4" y="116.4">SHALL BE SO PLACED THAT THEIR DISTANCE IS AT 60°TO THE KERB LINE.</text>
<text x="86.4" y="122.4">INDICATE TIME DURATION AND THE CATEGORY OF VEHICLES BEING PROHIBITED.</text>
<text x="95.1" y="141.7" transform="rotate(-45 95.1 141.7)">50</text>
<text x="271.2" y="141.5" transform="rotate(-45 271.2 141.5)">50</text>
<text x="120.5" y="184.1">100</text>
<text x="300.5" y="191.8">40</text>
<text x="123.1" y="206.2">140</text>
<text x="133" y="206.2">60</text>
<text x="151.1" y="205.2">60</text>
<text x="295.4" y="206.2">60</text>
<text x="302.4" y="206.2">80</text>
<text x="309.4" y="206.2">60</text>
<text x="125.4" y="211.2">200</text>
<text x="166.2" y="210.7" transform="rotate(-87 166.2 210.7)">45°</text>
<text x="301.8" y="211.2">200</text>
<text x="332.6" y="210.1" transform="rotate(-87 332.6 210.1)">45°</text>
<text x="96.1" y="225.2">THIS SIGN PROHIBITS WAITING BY VEHICLES. THIS</text>
<text x="272.7" y="225.4">THIS SIGN PROHIBITS WAITING BY VEHICLES. THIS SIGN</text>
<text x="96.1" y="231.2">IS 60°TO THE KERB LINE. TO INDICATE TIME DURATION</text>
<text x="96.1" y="228.2">SIGN SHALL BE PLACED SUCH THAT THEIR DISTANCE</text>
<text x="272.7" y="231.4">PERPENDICULAR OR NEARLY PERPENDICULAR TO THE ROAD.</text>
<text x="272.7" y="228.4">SHALL BE PLACED SUCH THAT THEIR PLATE IS</text>
<text x="96.1" y="234.2">AND THE CATEGORY OF VEHICLES PROHIBITED.</text>
</g>
<g font-size="1.8">
<text x="333.2" y="269.5">DRAWING NO.</text>
<text x="397.9" y="269.5">REV.</text>
<text x="333.2" y="279.5">DATE OF ISSUE</text>
<text x="358.2" y="279.5">SCALE</text>
<text x="383.2" y="279.5">SHEET NO.</text>
<text x="337.3" y="283.8">1st APR 2014</text>
<text x="365.1" y="283.8">1:10</text>
<text x="389.9" y="283.9">5 OF 6</text>
</g>
<g font-size="1.7">
<text x="267.2" y="284.3">REV.</text>
<text x="276.8" y="284.3">DATE</text>
</g>
</svg>
